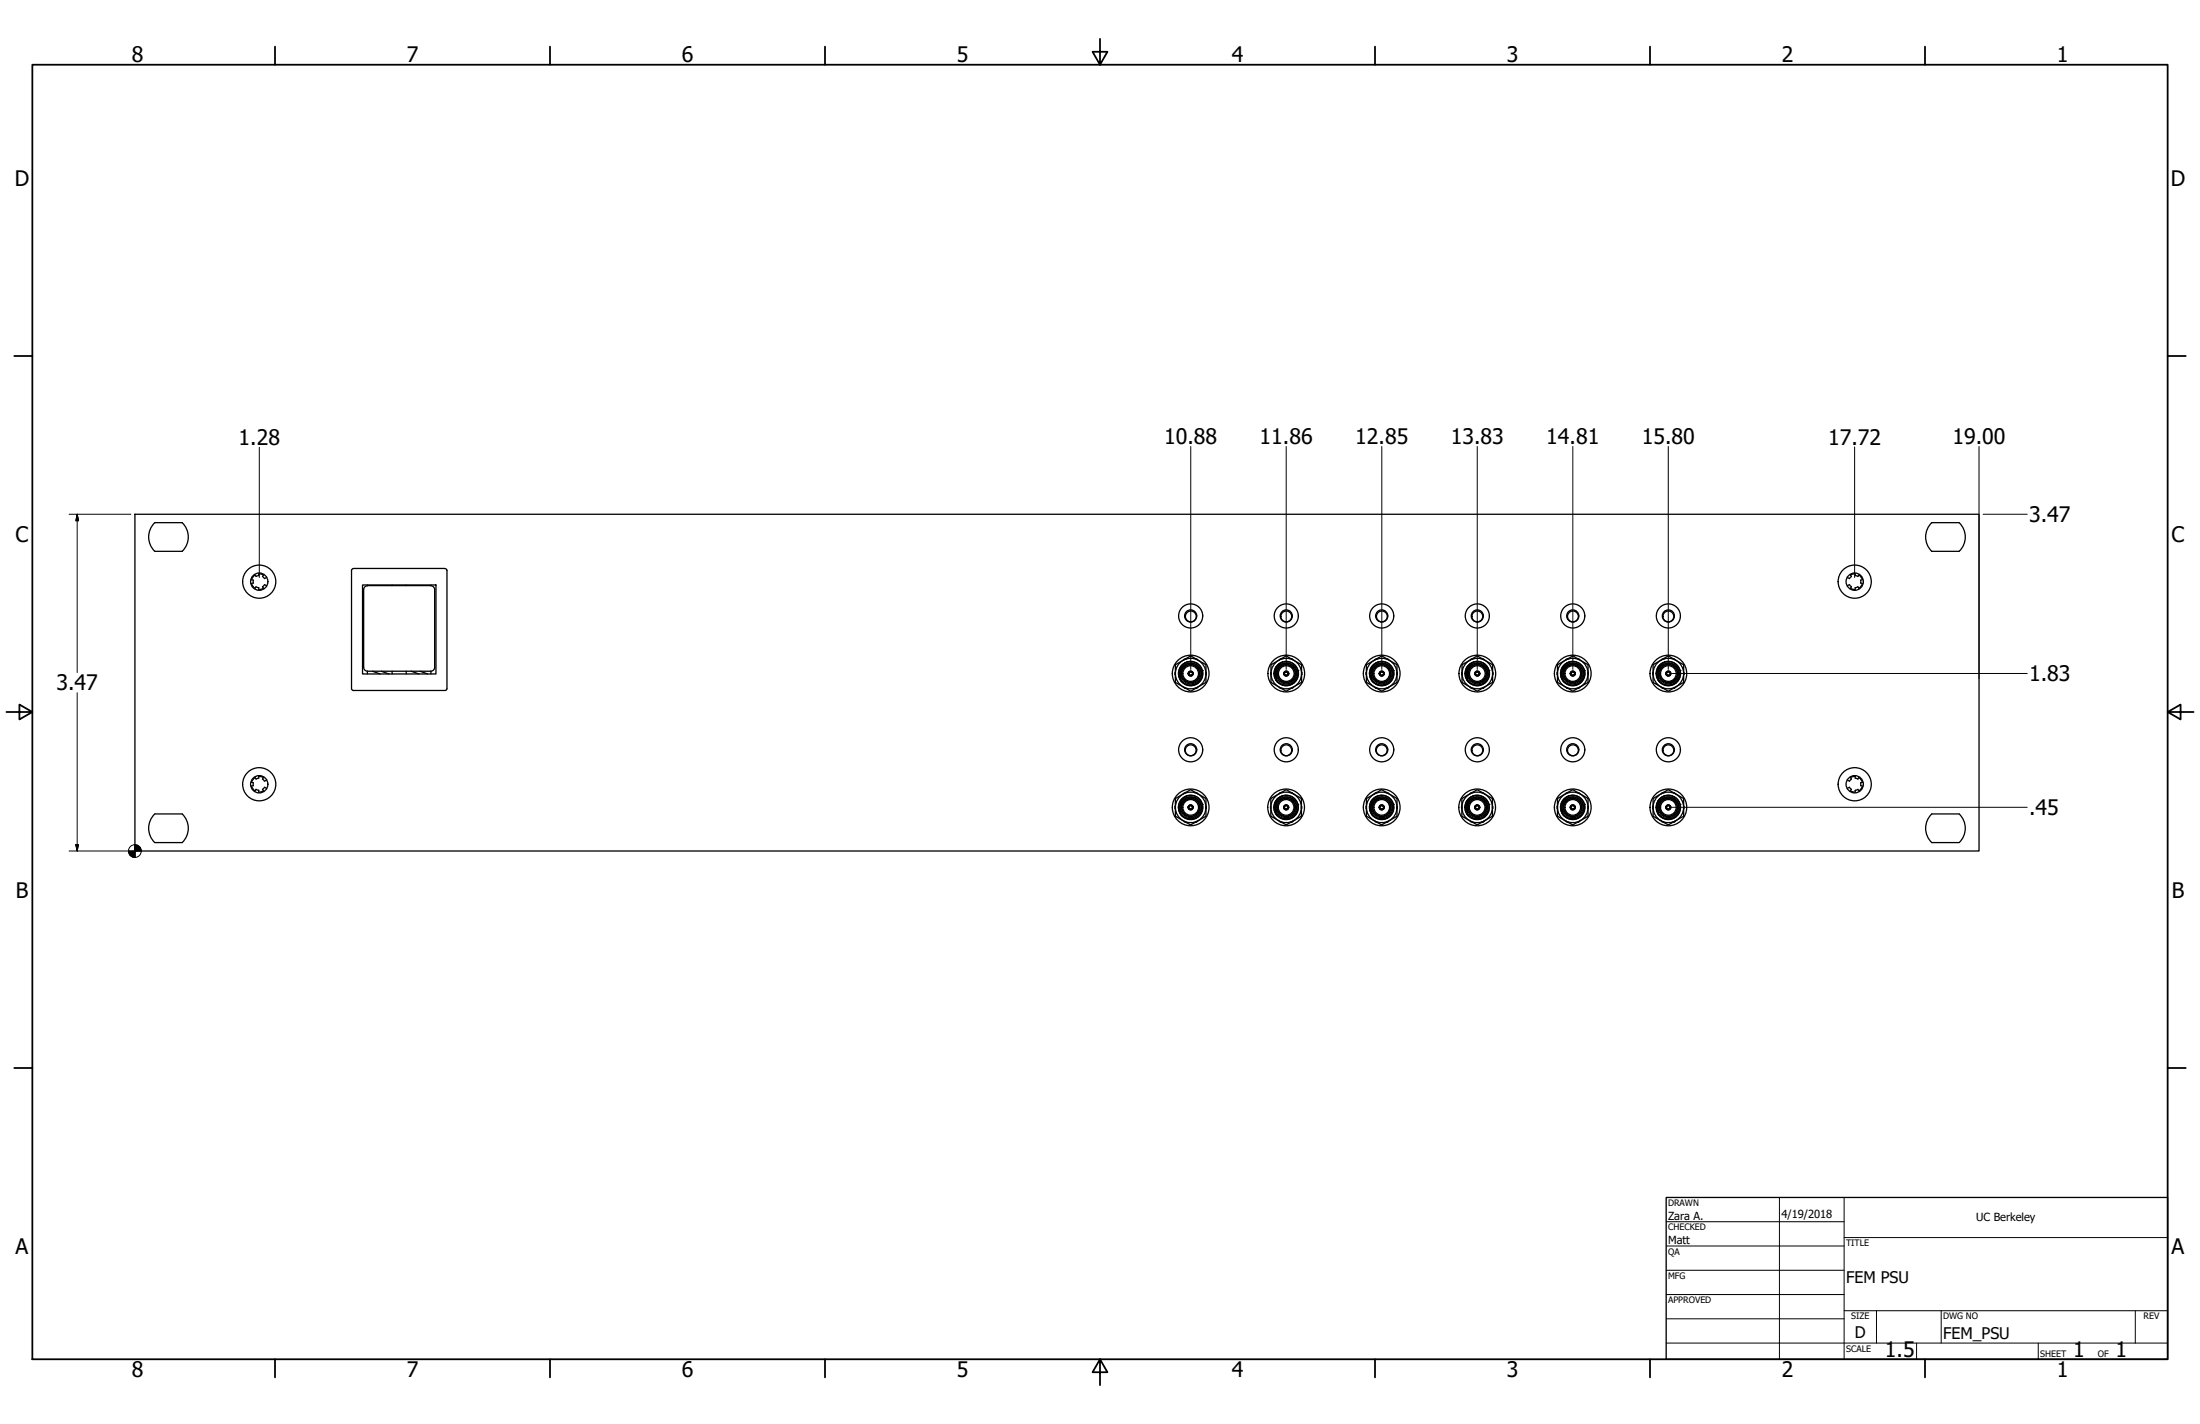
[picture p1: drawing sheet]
<svg xmlns="http://www.w3.org/2000/svg" width="864mm" height="559mm" viewBox="0 0 864 559" stroke-linecap="round" stroke-linejoin="round" font-family="sans-serif">
<!-- layer: Visible (ANSI) -->
<g fill="none" stroke="#000" stroke-width=".51">
<path d="M53 201.8h723.9v132.1h-723.9zM60.7 216.3a7.8 7.8 0 0 1 .1-11.2h10.7a7.8 7.8 0 0 1 0 11.2M60.8 216.3h10.8M758.3 216.3h10.7M758.3 216.3a7.8 7.8 0 0 1 0-11.2h10.8a7.8 7.8 0 0 1 0 11.2M98.8 229l.9 1.6 .4 .2 .4-.5 1.1 .3-.1 .7M98.8 227.5l.6 .2v1.1M99.4 228.8l-.6 .1M101.5 225.2l1.9 .4-.3 .6 .7 .9M101.5 225.2l.1 .6M101.6 225.9l-1.1 .3-.4-.5-1 1-.3 .8M103.8 229.4l-.8 .9 .4 .5-1.9 .5"/>
<path d="M103.9 229.4l.8 .5M104.7 226.6l-.8 .4M138.7 223.1h36M138.7 223.1l-.5 .3-.2 .5v46.3M142.3 229.6h28.8v34.9h-28.8zM142.7 231.4l.3-.9 1.3-.7 24.8 .1 .9 .3 .6 1.2M142.7 231.3v30.6a1.52 1.52 0 0 0 1.6 1.5h24.8a1.52 1.52 0 0 0 1.5-1.5v-30.6M144.2 229.6v.2M153.9 229.6v.2M159.4 229.6v.2M169.2 229.6v.2M174.7 223.1l.5 .3 .3 .5v46.3"/>
<path d="M725.1 226.6l.8 .4M725.9 229.4l-.8 .5M726 229.4l.8 .9-.4 .6 .4 .1 1.5 .3-.1-.7M728.2 225.9l1.1 .3M728.3 225.2l-.1 .6M728.3 225.2l-1.9 .4 .4 .6-.8 .9M729.3 230.3l-1.1 .3M729.7 225.6l-.4 .6M729.7 225.7l.7 .6 .7 1.2M730.4 228.8l.7 .2-.7 1.2-.7 .7-.4-.6M731 227.5l-.6 .2v1.1M465.5 258.5l-.7 .4"/>
<path d="M465.7 260a4.7 4.7 0 0 0-1.7 7.6M465.9 259.9l-1.3 .7-1.1 1.1v5.2a4.6 4.6 0 0 0 6.6 1.3 4.6 4.6 0 0 0 1-6.6 4.6 4.6 0 0 0-6.7-.7l-.9 1.4M469.3 258.5l.5 .3M503 258.5l-.7 .4M503.2 260a4.7 4.7 0 0 0-1.8 7.6l-.8-1.8a4.1 4.1 0 0 1 .4-3.2M503.4 259.8a4.6 4.6 0 0 0-2.4 2.5M506.8 258.5l.6 .3M539.8 258.8v.1M540.5 258.5l-.7 .3M540.7 260l-1.3 .7-1 1.1M541 259.8a4.4 4.4 0 0 0-2.5 2.5M544.3 258.5l.5 .3"/>
<path d="M577.3 258.8v.1M578 258.5l-.7 .3M578.2 260a4.6 4.6 0 0 0-1.8 7.6l-.8-1.8a4.1 4.1 0 0 1 .4-3.2M578.4 259.8a4.7 4.7 0 0 1 5.8 2.6 4.7 4.7 0 0 1-2 6 4.7 4.7 0 0 1-6.2-1.5v-5.2M578.4 259.8a4.6 4.6 0 0 0-2.4 2.5M578.4 259.9l-1.3 .7-1.1 1.1M581.8 258.5l.6 .3M614.8 258.8v.1M615.5 258.5l-.7 .3M615.7 260l-1.3 .7-1.1 1.1M615.9 259.8a5 5 0 0 0-2.4 2.5M619.3 258.5l.6 .2"/>
<path d="M619.9 258.7l-.1 .1M653 258.5l-.7 .4M653.2 260a4.7 4.7 0 0 0-1.7 7.6M653.4 259.8a4.6 4.6 0 0 0-2.4 2.5M656.8 258.5l.6 .3M138 270.2l.2 .5 .5 .3h36l.5-.3 .3-.5M144.2 263.4v1.1M146.2 263.4l3 1.1M149.7 263.4l3 1.1M153.9 263.4v1.1M159.4 263.4v1.1M161.4 263.4l3.1 1.1"/>
<path d="M164.9 263.4l3 1.1M169.2 263.4v1.1M461.4 264v.7M461.4 260.9l6-3.5 6 3.5v6.9l-6 3.5-6-3.5zM463.5 263.4a4 4 0 0 1 6.2-2.4 4 4 0 0 1 0 6.6 4 4 0 0 1-6.2-2.3M463.5 263a4.3 4.3 0 0 1 7.5-1 4.3 4.3 0 0 1-3.4 6.8 4.6 4.6 0 0 1-4.1-2M463.5 266a4.2 4.2 0 0 1 0-3.3 4.2 4.2 0 0 0 .4 4.9M464.9 269.9l.6 .2M464.9 269.8v.1M466.5 264.4a.87 .87 0 0 0 .9 .7 .87 .87 0 0 0 .8-.7M466.5 264.4a.97 .97 0 0 0 1.6 .5l.1-.5M466.5 264.4l.9 .5 .8-.5"/>
<path d="M466.5 264.3a.86 .86 0 0 1 .9-.8 .86 .86 0 0 1 .8 .8M466.7 263.8l1-.3 .6 .8-.9-.6-.9 .6zM470 269.7v.2M470 269.9l-.7 .2M473.4 264v.7M498.9 264v.7M498.9 260.9l6-3.5 6 3.5v6.9l-6 3.5-6-3.5zM501 263.4a4 4 0 0 1 6.2-2.4 4 4 0 0 1 0 6.6 4 4 0 0 1-6.2-2.3M501 263a4.3 4.3 0 0 1 7.6-1 4.3 4.3 0 0 1-3.5 6.8 4.5 4.5 0 0 1-4.1-2M501 262.7a4.2 4.2 0 0 0 0 3.3M501.7 260.9a4.7 4.7 0 0 1 6.8 .4 4.7 4.7 0 0 1-.8 6.8 4.7 4.7 0 0 1-6.7-1.2v-5.2zM502.4 269.9l.6 .2"/>
<path d="M502.5 269.8l-.1 .1M503.9 264.3l1-.6 .9 .6M503.9 264.3a.97 .97 0 0 1 1-.8 .97 .97 0 0 1 .9 .8M504.1 264.4l.2 .4a.89 .89 0 0 0 .9 .2 .89 .89 0 0 0 .6-.6M504.1 264.4h-.2a.97 .97 0 0 0 1 .7 .97 .97 0 0 0 .9-.7M504.1 264.4l.8 .5 .9-.5M504.1 264.3a.86 .86 0 0 1 .8-.8 .86 .86 0 0 1 .9 .8M505.8 264.4h.1M507.5 269.7v.2M507.5 269.9l-.7 .2M510.9 264.7h.1M510.9 264h.1"/>
<path d="M511 263.9v.8M536.3 264.7h.1M536.3 264h.1M536.3 263.9v.8M536.4 260.9l6-3.5 6 3.5v6.9l-6 3.5-6-3.5zM538.3 261.8a4.8 4.8 0 0 0 .6 5.8M538.5 263.4a4 4 0 0 1 6.2-2.4 4 4 0 0 1 0 6.6 4 4 0 0 1-6.2-2.3M538.5 263a4.3 4.3 0 0 1 7.5-1 4.3 4.3 0 0 1-3.4 6.8 4.6 4.6 0 0 1-4.1-2M538.5 266a4.2 4.2 0 0 1 0-3.3l-.4 .7a4.5 4.5 0 0 0 .8 4.2M539.2 260.9a4.7 4.7 0 0 1 6.8 .4 4.7 4.7 0 0 1-.8 6.8 4.7 4.7 0 0 1-6.7-1.2v-5.2zM539.9 269.9l.6 .2M539.9 269.8v.1"/>
<path d="M541.5 264.4a.89 .89 0 0 0 .7 .6 .89 .89 0 0 0 .9-.2l.1-.4M541.5 264.4a.97 .97 0 0 0 .9 .7 .97 .97 0 0 0 1-.7h-.2M541.5 264.4l.9 .5 .8-.5M541.5 264.3a.86 .86 0 0 1 .9-.8 .86 .86 0 0 1 .8 .8M541.7 263.8a.97 .97 0 0 1 1.7 .5l-1-.6-.9 .6zM545 269.7v.2M545 269.9l-.7 .2M548.4 264v.7M573.9 264v.7M573.9 260.9l6-3.5 6 3.5v6.9l-6 3.5-6-3.5zM576 263.4a4 4 0 0 1 6.2-2.4 4 4 0 0 1 0 6.6 4 4 0 0 1-6.2-2.3M576 263a4.3 4.3 0 0 1 7.6-1 4.3 4.3 0 0 1-3.5 6.8 4.5 4.5 0 0 1-4.1-2"/>
<path d="M576 262.7a4.2 4.2 0 0 0 0 3.3M577.4 269.9l.6 .2M577.5 269.8l-.1 .1M579.1 264.4a.87 .87 0 0 0 .8 .7 .87 .87 0 0 0 .9-.7M579.1 264.4l.1 .5 .4 .2 1-.2 .2-.5M579.1 264.4l.8 .5 .9-.5M579.1 264.3a.86 .86 0 0 1 .8-.8 .86 .86 0 0 1 .9 .8M579.2 263.8l1-.3 .6 .8-.9-.6-.9 .6zM582.5 269.7l-.7 .4M585.9 264v.7M611.4 264v.7M611.4 260.9l6-3.5 6 3.5v6.9l-6 3.5-6-3.5z"/>
<path d="M613.3 261.8a4.8 4.8 0 0 0 .6 5.8l-.9-1.8v-.8l.1-1.6 .4-.8a4.6 4.6 0 0 0 0 3.4M613.5 263.4a4 4 0 0 1 6.2-2.4 4 4 0 0 1 0 6.6 4 4 0 0 1-6.2-2.3M613.5 263a4.3 4.3 0 0 1 7.6-1 4.3 4.3 0 0 1-3.5 6.8 4.6 4.6 0 0 1-4.1-2M614.2 260.9a4.7 4.7 0 0 1 6.8 .4 4.7 4.7 0 0 1-.8 6.8 4.7 4.7 0 0 1-6.7-1.2v-5.2zM614.9 269.9l.6 .2M614.9 269.8v.1M616.5 264.4a.97 .97 0 0 0 .9 .7 .97 .97 0 0 0 1-.7h-.2M616.5 264.4h.1M616.5 264.4a.89 .89 0 0 0 .6 .6 .89 .89 0 0 0 .9-.2l.2-.4M616.5 264.4l.9 .5 .8-.5M616.5 264.3a.86 .86 0 0 1 .9-.8 .86 .86 0 0 1 .8 .8M616.7 263.8a.97 .97 0 0 1 1.7 .5l-1-.6-.9 .6z"/>
<path d="M620 269.7l-.7 .4M623.4 264v.7M648.9 264v.7M648.9 260.9l6-3.5 6 3.5v6.9l-6 3.5-6-3.5zM651 263.4a4 4 0 0 1 6.2-2.4 4 4 0 0 1 0 6.6 4 4 0 0 1-6.2-2.3M651 263a4.3 4.3 0 0 1 7.6-1 4.3 4.3 0 0 1-3.5 6.8 4.5 4.5 0 0 1-4.1-2M651 266a4.2 4.2 0 0 1 0-3.3 4.2 4.2 0 0 0 .4 4.9M651.7 260.9a4.7 4.7 0 0 1 6.8 .4 4.7 4.7 0 0 1-.8 6.8 4.7 4.7 0 0 1-6.7-1.2v-5.2zM652.4 269.9l.6 .2M652.5 269.8l-.1 .1M654 264.4a.87 .87 0 0 0 .9 .7 .87 .87 0 0 0 .9-.7M654 264.4l.2 .5 .4 .2 1-.2 .2-.5"/>
<path d="M654 264.4a.93 .93 0 0 0 .9 .5 .93 .93 0 0 0 .9-.5M654 264.3a.86 .86 0 0 1 .9-.8 .86 .86 0 0 1 .9 .8M654.2 263.8l1-.3 .6 .8a1.03 1.03 0 0 0-.9-.6 1.03 1.03 0 0 0-.9 .6zM657.5 269.7l-.7 .4M660.9 264v.7M60.8 319.4h10.7a7.8 7.8 0 0 1 0 11.2h-10.8a7.8 7.8 0 0 1 .1-11.2zM98.8 308.5l.9 1.6 .4 .2 .4-.5 1.1 .3-.1 .7M98.8 307l.6 .2v1.1M99.4 308.3l-.6 .1M101.5 304.7l1.9 .4-.3 .6 .7 .9M101.5 304.7l.1 .6M101.6 305.4l-1.1 .3-.4-.6-1 1.1-.3 .8"/>
<path d="M103.1 309.8l.3 .5M103.4 310.4l-1.9 .4M103.8 308.9l-.8 .9M103.9 308.9l.8 .5M104.7 306.1l-.8 .4M461.3 316.4h.1M461.3 316.5l.1 .7M461.4 313.4l6-3.5 3 1.7 3 1.8v6.9l-6 3.4-6-3.4zM463.5 315.9a4 4 0 0 1 6.2-2.4 4 4 0 0 1 0 6.7 4 4 0 0 1-6.2-2.4M463.5 315.5a4.3 4.3 0 0 1 7.6-1 4.3 4.3 0 0 1-3.5 6.8 4.5 4.5 0 0 1-4.1-2M463.5 315.2a4.2 4.2 0 0 0 0 3.3M465.5 311h.1"/>
<path d="M465.5 311l-.7 .4M465.6 312.4a4.7 4.7 0 0 0-1.7 7.7l-.9-1.8a4.2 4.2 0 0 1 .5-3.3M465.9 312.4l-1.3 .7-1.1 1.1v5.2a4.6 4.6 0 0 0 6.6 1.3 4.6 4.6 0 0 0 1-6.6 4.6 4.6 0 0 0-6.7-.7l-.9 1.4M466.4 316.7l1-.5 .9 .5M466.4 316.7a.96 .96 0 0 1 1-.8 .96 .96 0 0 1 .9 .8M466.4 316.7l.7-.7h.5l.7 .7M466.4 316.9a.97 .97 0 0 0 1 .8 .97 .97 0 0 0 .9-.8M466.4 316.9a.95 .95 0 0 0 1 .9 .95 .95 0 0 0 .9-.9M466.4 316.9h.1M466.5 316.9l.2 .4a.89 .89 0 0 0 .9 .3 .89 .89 0 0 0 .6-.7M466.5 316.9l.9 .5 .8-.5M466.5 316.7a.88 .88 0 0 1 .9-.7 .88 .88 0 0 1 .8 .7"/>
<path d="M468.2 316.9h.1M469.3 311l.5 .3M470.9 316.8a3.5 3.5 0 0 0-5-3.1 3.5 3.5 0 0 0-.6 5.9 3.5 3.5 0 0 0 5.5-2.1l.1-.7M473.4 316.4h.1M473.5 316.5l-.1 .7M498.7 316.4h.2M498.7 316.5l.2 .7M498.9 313.4l6-3.5 3 1.7 3 1.8v6.9l-6 3.4-6-3.4zM500.9 315.9a4 4 0 0 1 6.2-2.4 4 4 0 0 1 0 6.7 4 4 0 0 1-6.2-2.4M501 315.5a4.3 4.3 0 0 1 7.6-1 4.3 4.3 0 0 1-3.5 6.8 4.6 4.6 0 0 1-4.1-2M501 315.2a4.2 4.2 0 0 0 0 3.3M502.9 311l-.6 .4"/>
<path d="M503 311h.1M503.2 312.4a4.7 4.7 0 0 0-1.8 7.7l-1-2.5 .2-1.7 .4-.9M503.4 312.4l-1.4 .7-1 1.1v5.2a4.7 4.7 0 0 0 6.3 1.5 4.7 4.7 0 0 0 1.6-6.4 4.7 4.7 0 0 0-6.3-1.7l-1.6 2M503.9 316.7l1-.5 .9 .5M503.9 316.7a.96 .96 0 0 1 1-.8 .96 .96 0 0 1 .9 .8M503.9 316.7l.7-.7h.5l.7 .7M503.9 316.9a.97 .97 0 0 0 1 .8 .97 .97 0 0 0 .9-.8M503.9 316.9a.95 .95 0 0 0 1 .9 .95 .95 0 0 0 .9-.9M503.9 316.9h.1M504 316.9a.89 .89 0 0 0 .6 .7 .89 .89 0 0 0 .9-.3l.2-.4M504 316.9l.9 .5 .8-.5M504 316.7a.88 .88 0 0 1 .9-.7 .88 .88 0 0 1 .8 .7"/>
<path d="M505.7 316.9h.1M506.7 311l.6 .3M508.3 316.8a3.5 3.5 0 0 0-5-3.1 3.5 3.5 0 0 0-.6 5.9 3.5 3.5 0 0 0 5.5-2.1l.1-.7M510.9 316.4h.1M511 316.5l-.1 .7M536.3 317.2h.1M536.3 316.4h.1M536.3 316.5v.7M536.4 313.4l6-3.5 3 1.7 3 1.8v6.9l-6 3.4-6-3.4zM538.5 315.9a4 4 0 0 1 6.2-2.4 4 4 0 0 1 0 6.7 4 4 0 0 1-6.2-2.4M538.5 315a4.5 4.5 0 0 0 .4 5.1M538.5 315.5a4.3 4.3 0 0 1 7.6-1 4.3 4.3 0 0 1-3.5 6.8 4.5 4.5 0 0 1-4.1-2"/>
<path d="M538.5 315.2a4.2 4.2 0 0 0 0 3.3M539.2 313.5a4.7 4.7 0 0 1 6.7 .3 4.7 4.7 0 0 1-.7 6.8 4.7 4.7 0 0 1-6.7-1.2v-5.2zM540.4 311h.1M540.5 311l-.7 .4M540.7 312.4a4.7 4.7 0 0 0-1.8 7.7M540.9 312.4a4.6 4.6 0 0 0-2.4 2.4M541.5 316.7l.9-.5 .9 .5M541.5 316.7l.2-.5 .4-.3 1 .3 .2 .5M541.5 316.7l.6-.7h.6l.6 .7M541.5 316.9l.6 .7 1-.2 .2-.5M541.5 316.9l.6 .9 1-.4 .2-.5M541.5 316.9h.1"/>
<path d="M541.5 316.9a.87 .87 0 0 0 .9 .7 .87 .87 0 0 0 .8-.7M541.5 316.9a.93 .93 0 0 0 .9 .5 .93 .93 0 0 0 .8-.5M541.5 316.7a.88 .88 0 0 1 .9-.7 .88 .88 0 0 1 .8 .7M543.2 316.9h.1M544.3 311l.5 .3M545.8 316.8a3.5 3.5 0 0 0-4.9-3.1 3.5 3.5 0 0 0-.6 5.9 3.5 3.5 0 0 0 5.5-2.1v-.7M548.4 316.4h.1M548.5 316.5l-.1 .7M573.7 316.4h.1M573.7 316.5l.1 .7M573.8 313.4l6.1-3.5 3 1.7 3 1.8v6.9l-6 3.4-6.1-3.4zM575.8 314.3a4.8 4.8 0 0 0 .6 5.8l-1-2.5 .5-2.6"/>
<path d="M575.9 315.9a4 4 0 0 1 6.2-2.4 4 4 0 0 1 0 6.7 4 4 0 0 1-6.2-2.4M576 315.5a4.3 4.3 0 0 1 7.6-1 4.3 4.3 0 0 1-3.5 6.8 4.6 4.6 0 0 1-4.2-2M576 315.2a4.2 4.2 0 0 0 0 3.3M576.6 313.5a4.7 4.7 0 0 1 6.9 .3 4.7 4.7 0 0 1-.8 6.8 4.7 4.7 0 0 1-6.8-1.2v-5.2zM577.9 311l-.6 .4M578 311h.1M578.2 312.4l-1.4 .8-1 1.1M578.4 312.4a5 5 0 0 0-2.5 2.4M578.9 316.7l1-.5 .9 .5M578.9 316.7a.96 .96 0 0 1 1-.8 .96 .96 0 0 1 .9 .8M578.9 316.7l.7-.7h.5l.7 .7M578.9 316.9a.97 .97 0 0 0 1 .8 .97 .97 0 0 0 .9-.8"/>
<path d="M578.9 316.9a.95 .95 0 0 0 1 .9 .95 .95 0 0 0 .9-.9M578.9 316.9h.1M579 316.9a.91 .91 0 0 0 .9 .7 .91 .91 0 0 0 .9-.7M579 316.9l.9 .5 .9-.5M579 316.7a.91 .91 0 0 1 .9-.7 .91 .91 0 0 1 .9 .7M580.8 316.9h.1M581.7 311l.7 .3M583.3 316.8a3.5 3.5 0 0 0-5-3.1 3.5 3.5 0 0 0-.6 5.9 3.5 3.5 0 0 0 5.5-2.1l.1-.7M585.9 316.4h.1M586 316.5l-.1 .7M611.3 316.4h.1M611.3 316.5l.1 .7"/>
<path d="M611.4 313.4l5.9-3.5 3.1 1.7 3 1.8v6.9l-6.1 3.4-5.9-3.4zM613.3 314.3a4.8 4.8 0 0 0 .6 5.8l-.9-1.8a4.2 4.2 0 0 1 .5-3.3M613.5 315.9a4 4 0 0 1 6.2-2.4 4 4 0 0 1 0 6.7 4 4 0 0 1-6.2-2.4M613.5 315.5a4.3 4.3 0 0 1 7.6-1 4.3 4.3 0 0 1-3.5 6.8 4.5 4.5 0 0 1-4.1-2M613.5 315.2a4.2 4.2 0 0 0 0 3.3M614.2 313.5a4.7 4.7 0 0 1 6.8 .3 4.7 4.7 0 0 1-.8 6.8 4.7 4.7 0 0 1-6.7-1.2v-5.2zM615.4 311h.1M615.5 311l-.7 .4M615.7 312.4l-1.3 .8-1.1 1.1M615.9 312.4a4.6 4.6 0 0 0-2.4 2.4M616.5 316.7l.8-.5 1 .5M616.5 316.7l.1-.5 .5-.3 1 .3 .2 .5"/>
<path d="M616.5 316.7l.6-.7h.6l.6 .7M616.5 316.9l.6 .7 1-.2 .2-.5M616.5 316.9l.6 .9 1-.4 .2-.5M616.5 316.9h.1M616.5 316.9a.87 .87 0 0 0 .9 .7 .87 .87 0 0 0 .8-.7M616.5 316.9a.93 .93 0 0 0 .9 .5 .93 .93 0 0 0 .8-.5M616.5 316.7a.88 .88 0 0 1 .9-.7 .88 .88 0 0 1 .8 .7M618.2 316.9h.1M619.3 311l.6 .2M619.9 311.2l-.1 .1M620.8 316.8a3.5 3.5 0 0 0-4.9-3.1 3.5 3.5 0 0 0-.6 5.9 3.5 3.5 0 0 0 5.5-2.1v-.7M623.4 316.4h.1"/>
<path d="M623.5 316.5l-.1 .7M648.8 316.4h.1M648.8 316.5l.1 .7M648.9 313.4l6-3.5 3 1.7 3 1.8v6.9l-6 3.4-6-3.4zM651 315.9a4 4 0 0 1 6.2-2.4 4 4 0 0 1 0 6.7 4 4 0 0 1-6.2-2.4M651 315.2a4.2 4.2 0 0 0 0 3.3M652.8 313.2a4.3 4.3 0 0 1 5.7 1.5 4.3 4.3 0 0 1-1 5.8 4.3 4.3 0 0 1-5.8-.4l-.8-.8M652.9 313.3l-1.2 .9-.7 1.3M653 311h.1M653 311l-.7 .4M653.2 312.4a4.7 4.7 0 0 0-1.7 7.7l-.9-1.8a4.6 4.6 0 0 1 .3-3.3M653.4 312.4a4.7 4.7 0 0 1 5.8 2.6 4.7 4.7 0 0 1-2.1 6 4.7 4.7 0 0 1-6.2-1.6v-5.2"/>
<path d="M653.4 312.4a5 5 0 0 0-2.5 2.4M653.4 312.4l-1.3 .7-1.1 1.1M653.9 316.7l1-.5 .9 .5M653.9 316.7a.96 .96 0 0 1 1-.8 .96 .96 0 0 1 .9 .8M653.9 316.7l.7-.7h.5l.7 .7M653.9 316.9a.97 .97 0 0 0 1 .8 .97 .97 0 0 0 .9-.8M653.9 316.9a.95 .95 0 0 0 1 .9 .95 .95 0 0 0 .9-.9M653.9 316.9h.1M654 316.9a.91 .91 0 0 0 .9 .7 .91 .91 0 0 0 .9-.7M654 316.9l.9 .5 .9-.5M654 316.7a.91 .91 0 0 1 .9-.7 .91 .91 0 0 1 .9 .7M655.8 316.9h.1"/>
<path d="M656.8 311l.6 .2M657.4 311.2v.1M658.4 316.8a3.5 3.5 0 0 0-5-3.1 3.5 3.5 0 0 0-.6 5.9 3.5 3.5 0 0 0 5.5-2.1l.1-.7M660.9 317.2h.1M660.9 316.4h.1M661 316.5v.7M725.1 306.1l.8 .4M725.9 308.9l-.8 .5M726 308.9l.8 .9M726.8 309.8l-.4 .5M728.2 305.3l.1-.6-1.9 .4 .4 .6-.8 .9M728.2 310.1l.1 .7-1.9-.4"/>
<path d="M728.2 305.4l1.1 .3M729.3 305.7l.4-.6 1.2 1.5 .1 .4-.6 .2v1.1M729.3 309.8l.4 .5M729.3 309.8l-1.1 .3M730.4 308.3l.7 .2-.4 .8-1 1.1M758.3 319.4h10.8a7.8 7.8 0 0 1 0 11.2h-10.8a7.8 7.8 0 0 1 0-11.2zM464.9 322.3l.6 .4M470 322.3l-.7 .4M502.4 322.4l.6 .3M502.4 322.3v.2M507.4 322.3l-.6 .4M539.9 322.4l.6 .3"/>
<path d="M539.9 322.3v.2M545 322.3v.1M545 322.4l-.7 .3M577.4 322.4l.6 .3M577.4 322.3v.2M582.4 322.3l-.6 .4M614.9 322.4l.6 .3M614.9 322.3v.2M620 322.3l-.7 .4M652.4 322.3l.6 .4M657.5 322.3l-.7 .4"/>
<circle cx="101.8" cy="228.3" r="3.4"/>
<circle cx="101.8" cy="228.3" r="6.5"/>
<circle cx="728.1" cy="228.3" r="3.4"/>
<circle cx="728.1" cy="228.3" r="6.5"/>
<circle cx="467.4" cy="241.7" r="4.7"/>
<circle cx="467.4" cy="241.7" r="2.38"/>
<circle cx="467.5" cy="241.9" r="2.13"/>
<circle cx="504.9" cy="241.7" r="4.7"/>
<circle cx="504.9" cy="241.7" r="2.38"/>
<circle cx="504.9" cy="241.9" r="2.13"/>
<circle cx="542.4" cy="241.7" r="4.7"/>
<circle cx="542.4" cy="241.7" r="2.38"/>
<circle cx="542.4" cy="241.9" r="2.13"/>
<circle cx="579.9" cy="241.7" r="4.7"/>
<circle cx="579.9" cy="241.7" r="2.38"/>
<circle cx="579.9" cy="241.9" r="2.13"/>
<circle cx="617.4" cy="241.7" r="4.7"/>
<circle cx="617.4" cy="241.7" r="2.38"/>
<circle cx="617.4" cy="241.9" r="2.13"/>
<circle cx="654.9" cy="241.7" r="4.7"/>
<circle cx="654.9" cy="241.7" r="2.38"/>
<circle cx="654.9" cy="241.9" r="2.13"/>
<circle cx="467.4" cy="264.3" r=".94"/>
<circle cx="467.4" cy="264.3" r="3.5"/>
<circle cx="467.4" cy="264.3" r="6"/>
<circle cx="467.4" cy="264.3" r=".98"/>
<circle cx="467.4" cy="264.3" r="3.1"/>
<circle cx="467.4" cy="264.3" r="3.7"/>
<circle cx="467.4" cy="264.3" r="4.8"/>
<circle cx="467.4" cy="264.3" r="7.2"/>
<circle cx="504.9" cy="264.3" r=".95"/>
<circle cx="504.9" cy="264.3" r="3.5"/>
<circle cx="504.9" cy="264.3" r="6"/>
<circle cx="504.9" cy="264.3" r=".98"/>
<circle cx="504.9" cy="264.3" r="3.1"/>
<circle cx="504.9" cy="264.3" r="3.7"/>
<circle cx="504.9" cy="264.3" r="4.8"/>
<circle cx="504.9" cy="264.3" r="7.2"/>
<circle cx="542.4" cy="264.3" r="3.5"/>
<circle cx="542.4" cy="264.3" r="6"/>
<circle cx="542.4" cy="264.3" r=".98"/>
<circle cx="542.4" cy="264.3" r="3.1"/>
<circle cx="542.4" cy="264.3" r="3.7"/>
<circle cx="542.4" cy="264.3" r="4.8"/>
<circle cx="542.4" cy="264.3" r="7.2"/>
<circle cx="542.4" cy="264.3" r=".95"/>
<circle cx="579.9" cy="264.3" r=".95"/>
<circle cx="579.9" cy="264.3" r="3.5"/>
<circle cx="579.9" cy="264.3" r="6"/>
<circle cx="579.9" cy="264.3" r=".98"/>
<circle cx="579.9" cy="264.3" r="3.1"/>
<circle cx="579.9" cy="264.3" r="3.7"/>
<circle cx="579.9" cy="264.3" r="4.8"/>
<circle cx="579.9" cy="264.3" r="7.2"/>
<circle cx="617.4" cy="264.3" r="3.5"/>
<circle cx="617.4" cy="264.3" r="6"/>
<circle cx="617.4" cy="264.3" r=".98"/>
<circle cx="617.4" cy="264.3" r="3.1"/>
<circle cx="617.4" cy="264.3" r="3.7"/>
<circle cx="617.4" cy="264.3" r="4.8"/>
<circle cx="617.4" cy="264.3" r="7.2"/>
<circle cx="617.4" cy="264.3" r=".95"/>
<circle cx="654.9" cy="264.3" r=".95"/>
<circle cx="654.9" cy="264.3" r="3.5"/>
<circle cx="654.9" cy="264.3" r="6"/>
<circle cx="654.9" cy="264.3" r=".98"/>
<circle cx="654.9" cy="264.3" r="3.1"/>
<circle cx="654.9" cy="264.3" r="3.7"/>
<circle cx="654.9" cy="264.3" r="4.8"/>
<circle cx="654.9" cy="264.3" r="7.2"/>
<circle cx="467.4" cy="294.2" r="4.7"/>
<circle cx="467.4" cy="294.2" r="2.38"/>
<circle cx="467.4" cy="294.4" r="2.13"/>
<circle cx="504.9" cy="294.2" r="4.7"/>
<circle cx="504.9" cy="294.2" r="2.38"/>
<circle cx="504.9" cy="294.4" r="2.13"/>
<circle cx="542.4" cy="294.2" r="4.7"/>
<circle cx="542.4" cy="294.2" r="2.38"/>
<circle cx="542.4" cy="294.4" r="2.13"/>
<circle cx="579.9" cy="294.2" r="4.7"/>
<circle cx="579.9" cy="294.2" r="2.38"/>
<circle cx="579.9" cy="294.4" r="2.13"/>
<circle cx="617.4" cy="294.2" r="4.7"/>
<circle cx="617.4" cy="294.2" r="2.38"/>
<circle cx="617.4" cy="294.4" r="2.13"/>
<circle cx="654.9" cy="294.2" r="4.7"/>
<circle cx="654.9" cy="294.2" r="2.38"/>
<circle cx="654.9" cy="294.4" r="2.13"/>
<circle cx="101.8" cy="307.8" r="3.4"/>
<circle cx="101.8" cy="307.8" r="6.5"/>
<circle cx="467.4" cy="316.8" r="6"/>
<circle cx="467.4" cy="316.8" r=".98"/>
<circle cx="467.4" cy="316.8" r="3.1"/>
<circle cx="467.4" cy="316.8" r="3.7"/>
<circle cx="467.4" cy="316.8" r="4.8"/>
<circle cx="467.4" cy="316.8" r="7.2"/>
<circle cx="504.9" cy="316.8" r="6"/>
<circle cx="504.9" cy="316.8" r=".98"/>
<circle cx="504.9" cy="316.8" r="3.1"/>
<circle cx="504.9" cy="316.8" r="3.7"/>
<circle cx="504.9" cy="316.8" r="4.8"/>
<circle cx="504.9" cy="316.8" r="7.2"/>
<circle cx="542.4" cy="316.8" r="6"/>
<circle cx="542.4" cy="316.8" r=".98"/>
<circle cx="542.4" cy="316.8" r="3.1"/>
<circle cx="542.4" cy="316.8" r="3.7"/>
<circle cx="542.4" cy="316.8" r="4.8"/>
<circle cx="542.4" cy="316.8" r="7.2"/>
<circle cx="579.9" cy="316.8" r="6"/>
<circle cx="579.9" cy="316.8" r=".98"/>
<circle cx="579.9" cy="316.8" r="3.1"/>
<circle cx="579.9" cy="316.8" r="3.7"/>
<circle cx="579.9" cy="316.8" r="4.8"/>
<circle cx="579.9" cy="316.8" r="7.2"/>
<circle cx="617.4" cy="316.8" r="6"/>
<circle cx="617.4" cy="316.8" r=".98"/>
<circle cx="617.4" cy="316.8" r="3.1"/>
<circle cx="617.4" cy="316.8" r="3.7"/>
<circle cx="617.4" cy="316.8" r="4.8"/>
<circle cx="617.4" cy="316.8" r="7.2"/>
<circle cx="654.9" cy="316.8" r="6"/>
<circle cx="654.9" cy="316.8" r=".98"/>
<circle cx="654.9" cy="316.8" r="3.1"/>
<circle cx="654.9" cy="316.8" r="3.7"/>
<circle cx="654.9" cy="316.8" r="4.8"/>
<circle cx="654.9" cy="316.8" r="7.2"/>
<circle cx="728.1" cy="307.8" r="3.4"/>
<circle cx="728.1" cy="307.8" r="6.5"/>
</g>
<g fill="#000">
<circle cx="465.5" cy="258.5" r=".25"/>
<circle cx="503" cy="258.5" r=".25"/>
<circle cx="540.5" cy="258.5" r=".25"/>
<circle cx="578" cy="258.5" r=".25"/>
<circle cx="615.5" cy="258.5" r=".25"/>
<circle cx="653" cy="258.5" r=".25"/>
<circle cx="469.3" cy="270.1" r=".25"/>
<circle cx="471.9" cy="263.1" r=".25"/>
<circle cx="506.8" cy="270.1" r=".25"/>
<circle cx="509.5" cy="263.1" r=".25"/>
<circle cx="544.3" cy="270.1" r=".25"/>
<circle cx="546.9" cy="263.1" r=".25"/>
<circle cx="581.9" cy="270.1" r=".25"/>
<circle cx="584.5" cy="263.1" r=".25"/>
<circle cx="619.3" cy="270.1" r=".25"/>
<circle cx="621.9" cy="263.1" r=".25"/>
<circle cx="656.8" cy="270.1" r=".25"/>
<circle cx="659.4" cy="263.1" r=".25"/>
<circle cx="471.9" cy="315.7" r=".25"/>
<circle cx="509.4" cy="315.7" r=".25"/>
<circle cx="546.9" cy="315.7" r=".25"/>
<circle cx="584.5" cy="315.7" r=".25"/>
<circle cx="621.9" cy="315.7" r=".25"/>
<circle cx="659.4" cy="315.7" r=".25"/>
<circle cx="469.3" cy="322.6" r=".25"/>
<circle cx="506.8" cy="322.6" r=".25"/>
<circle cx="544.3" cy="322.6" r=".25"/>
<circle cx="581.8" cy="322.6" r=".25"/>
<circle cx="619.3" cy="322.6" r=".25"/>
<circle cx="656.8" cy="322.6" r=".25"/>
</g>
<!-- layer: Border (ANSI) -->
<g fill="none" stroke="#000" stroke-width=".7">
<path d="M107.9 18.3v7.1M215.9 18.3v7.1M323.8 18.3v7.1M431.8 15.2v10.2l-2.9-5.1h5.8l-2.9 5.1M539.8 18.3v7.1M647.7 18.3v7.1M755.6 18.3v7.1M12.7 25.4h838.2v508h-838.2zM5.6 139.7h7.1M850.9 139.7h7.1M2.5 279.4h10.2l-5.1-2.9v5.8l5.1-2.9M850.9 279.4l5.1 2.9v-5.8l-5.1 2.9h10.2"/>
<path d="M5.6 419.1h7.1M850.9 419.1h7.1M107.9 533.4v7.1M215.9 533.4v7.1M323.8 533.4v7.1M431.8 533.4l2.9 5.1h-5.8l2.9-5.1v10.2M539.8 533.4v7.1M647.7 533.4v7.1M755.6 533.4v7.1"/>
</g>
<!-- layer: Title (ANSI) -->
<g fill="none" stroke="#000" stroke-width=".39">
<path d="M654 479.4h69.9M698.5 469.9v63.5M723.9 469.9v63.5M654 488.9h69.9M654 498.5h69.9M723.9 485.6h127M654 508h69.9M654 517.5h69.9M723.9 514.3h127M736.6 514.3v12.7M762 514.3v12.7M838.2 514.3v12.7"/>
<path d="M654 527h196.9M752.3 527v6.4M800.1 527v6.4"/>
</g>
<path d="M654 469.9h196.9v63.5h-196.9z" fill="none" stroke="#000" stroke-width=".51"/>
<!-- layer: Dimension (ANSI) -->
<g fill="none" stroke="#000" stroke-width=".39">
<path d="M101.8 175.5v51.1M467.4 175.2v87.5M504.9 175.2v87.5M542.4 175.2v87.5M579.9 175.2v87.5M617.4 175.2v87.5M654.9 175.2v87.5M728 175.4v51.2M776.9 175.2v91.1M27.1 201.8h24.3M30.3 201.8l.5 2.5h-1zM30.3 201.8v62.1"/>
<path d="M778.4 201.8h17.4M30.3 271.8v62.1M656.5 264.3h139.3M656.5 316.8h139.3M27.1 333.9h23.4M29.8 331.5h1l-.5 2.4z"/>
<circle cx="52.9" cy="334" r="2.51"/>
</g>
<g fill="#000" stroke="#000" stroke-width=".39">
<path d="M30.3 201.8l.5 2.5zM30.3 201.8l.5 2.5h-1zM29.8 331.5l.5 2.4zM29.8 331.5h1l-.5 2.4zM50.5 333.9l.7 1.8zM50.5 333.9l1.5 2.4-.8-.6zM50.5 333.9l2.5 2.6-1-.2zM53 333.9h2.4zM53 331.5l2.4 2.4h-2.4zM53 331.5v5zM50.5 333.9h2.5v2.6zM50.5 333.9h2.5z"/>
<path d="M54.7 332.2l.7 1.7zM53.9 331.7l.8 .5 .7 1.7zM53 331.5l.9 .2 1.5 2.2z"/>
</g>
<g font-size="8.4">
<text x="51.7" y="24.4">8</text>
<text x="159.6" y="24.4">7</text>
<text x="267.6" y="24.4">6</text>
<text x="375.5" y="24.4">5</text>
<text x="483.5" y="24.4">4</text>
<text x="591.4" y="24.4">3</text>
<text x="699.4" y="24.4">2</text>
<text x="807.3" y="24.4">1</text>
<text x="5.8" y="72.9">D</text>
<text x="852.1" y="72.9">D</text>
<text x="93.7" y="174.6">1.28</text>
<text x="457" y="174.2">10.88</text>
<text x="494.5" y="174.2">11.86</text>
<text x="532" y="174.2">12.85</text>
<text x="569.5" y="174.2">13.83</text>
<text x="607" y="174.2">14.81</text>
<text x="644.5" y="174.2">15.80</text>
<text x="717.6" y="174.6">17.72</text>
<text x="766.4" y="174.3">19.00</text>
<text x="796.5" y="204.9">3.47</text>
<text x="6.1" y="212.6">C</text>
<text x="852.4" y="212.6">C</text>
<text x="796.5" y="267.3">1.83</text>
<text x="22.2" y="271">3.47</text>
<text x="796.5" y="319.8">.45</text>
<text x="6.2" y="352.3">B</text>
<text x="852.5" y="352.3">B</text>
<text x="6.1" y="492">A</text>
<text x="852.4" y="492">A</text>
<text x="739.9" y="532.5">1.5</text>
<text x="813.8" y="532.6">1</text>
<text x="830.5" y="532.6">1</text>
<text x="51.7" y="540.5">8</text>
<text x="159.6" y="540.5">7</text>
<text x="267.6" y="540.5">6</text>
<text x="375.5" y="540.5">5</text>
<text x="483.5" y="540.5">4</text>
<text x="591.4" y="540.5">3</text>
<text x="699.4" y="540.5">2</text>
<text x="807.3" y="540.5">1</text>
</g>
<g font-size="6.3">
<text x="724.7" y="503.4">FEM PSU</text>
<text x="728.1" y="524.9">D</text>
<text x="762.8" y="525.4">FEM_PSU</text>
</g>
<g font-size="4.4">
<text x="654.8" y="478.6">Zara A.</text>
<text x="699.3" y="478">4/19/2018</text>
<text x="775.8" y="479">UC Berkeley</text>
<text x="654.8" y="488.1">Matt</text>
</g>
<g font-size="3.5">
<text x="654.8" y="473.2">DRAWN</text>
<text x="654.8" y="482.8">CHECKED</text>
<text x="724.7" y="488.9">TITLE</text>
<text x="654.8" y="492.3">QA</text>
<text x="654.8" y="501.8">MFG</text>
<text x="654.8" y="511.4">APPROVED</text>
<text x="726.7" y="517.7">SIZE</text>
<text x="762.8" y="517.7">DWG NO</text>
<text x="841.4" y="517.7">REV</text>
<text x="724.7" y="530.4">SCALE</text>
<text x="800.9" y="532.6">SHEET</text>
<text x="823.5" y="532.6">OF</text>
</g>
</svg>
